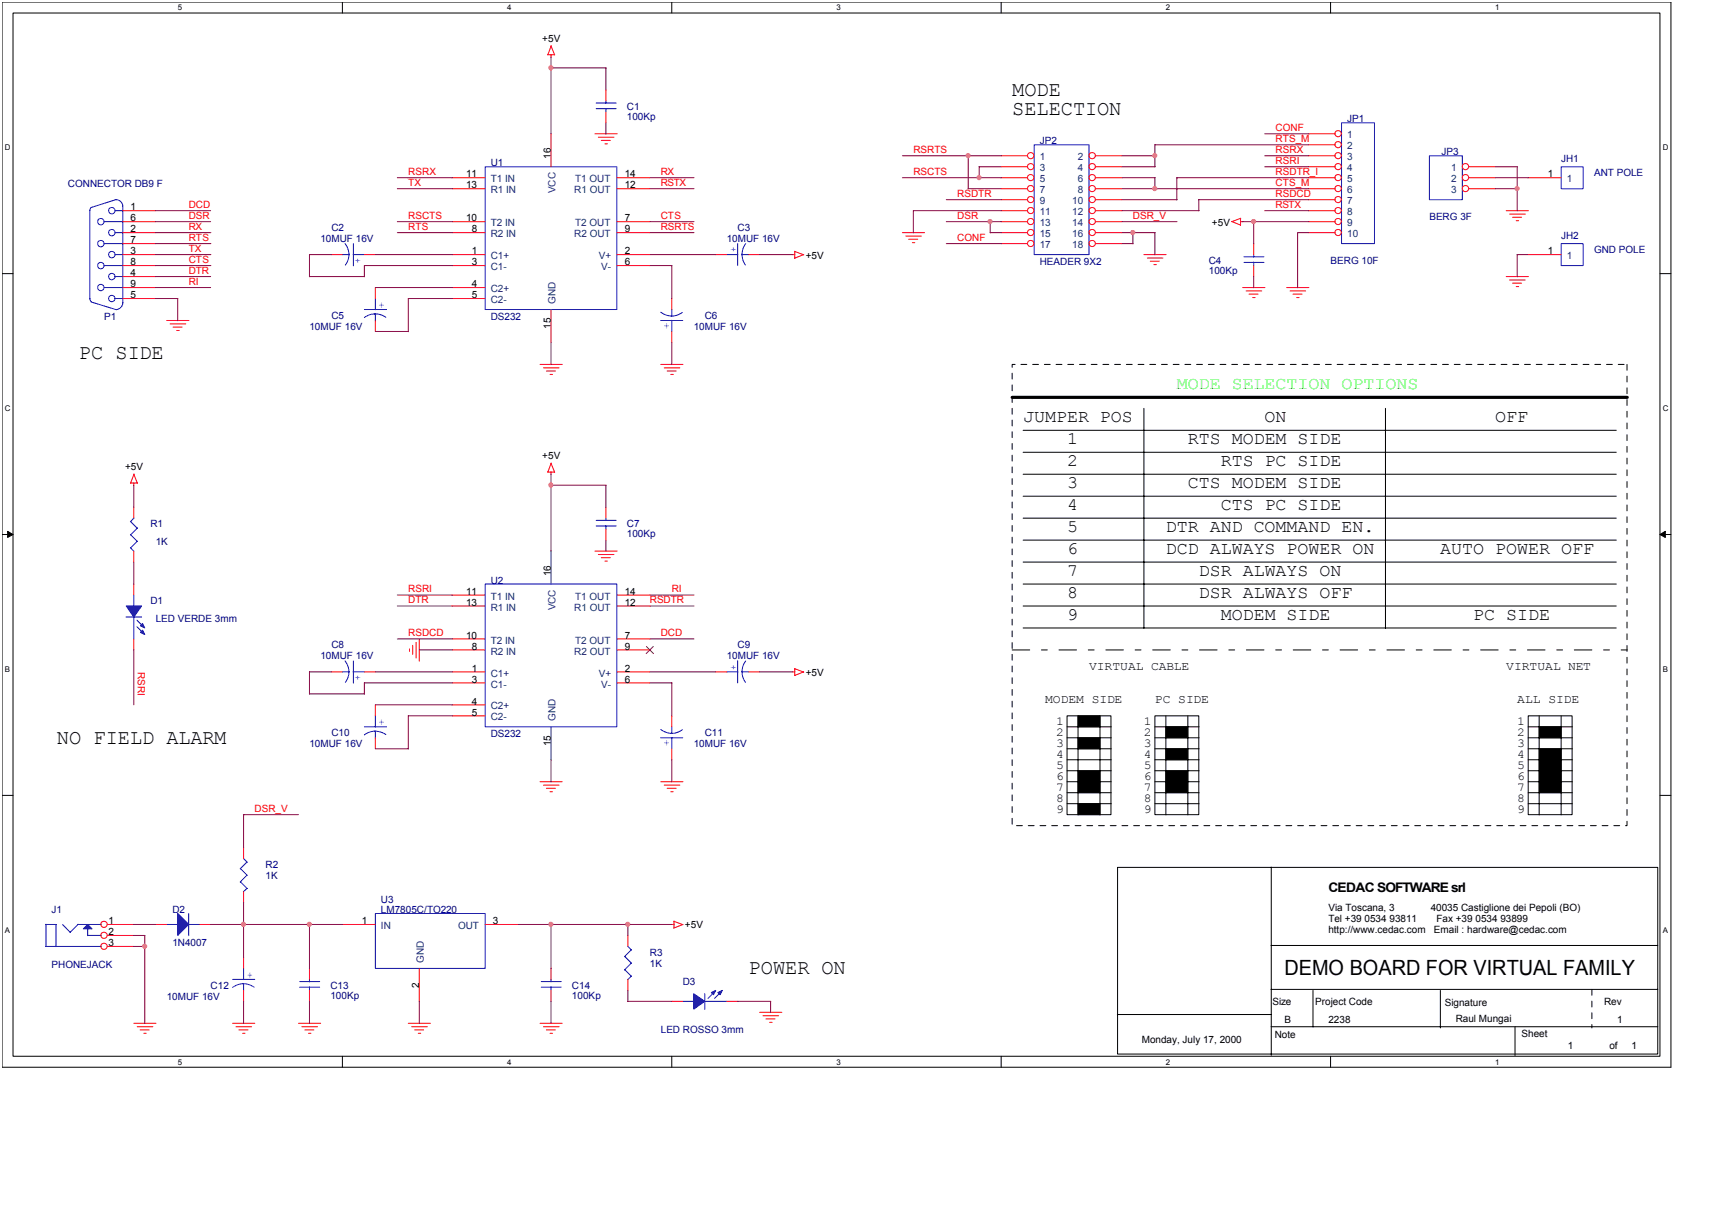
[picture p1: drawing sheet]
<svg xmlns="http://www.w3.org/2000/svg" width="297mm" height="210mm" viewBox="0 0 297 210" stroke-linecap="round" stroke-linejoin="round" font-family="sans-serif">
<path d="M.4 .4h289.5v184.7h-289.5zM2.3 2.3h285.7v180.9h-285.7z" fill="none" stroke="#000" stroke-width=".17"/>
<g fill="#fff">
<path d="M30.8 .6h.8v1.5h-.8z"/>
<path d="M30.8 183.4h.8v1.6h-.8z"/>
</g>
<path d="M59.4 .4v1.9M59.4 183.2v1.9" fill="none" stroke="#000" stroke-width=".17"/>
<g fill="#fff">
<path d="M88 .6h.7v1.5h-.7z"/>
<path d="M88 183.4h.7v1.6h-.7z"/>
</g>
<path d="M116.6 .4v1.9M116.6 183.2v1.9" fill="none" stroke="#000" stroke-width=".17"/>
<g fill="#fff">
<path d="M145.1 .6h.8v1.5h-.8z"/>
<path d="M145.1 183.4h.8v1.6h-.8z"/>
</g>
<path d="M173.7 .4v1.9M173.7 183.2v1.9" fill="none" stroke="#000" stroke-width=".17"/>
<g fill="#fff">
<path d="M202.3 .6h.7v1.5h-.7z"/>
<path d="M202.3 183.4h.7v1.6h-.7z"/>
</g>
<path d="M230.9 .4v1.9M230.9 183.2v1.9" fill="none" stroke="#000" stroke-width=".17"/>
<g fill="#fff">
<path d="M259.4 .6h.8v1.5h-.8z"/>
<path d="M259.4 183.4h.8v1.6h-.8z"/>
<path d="M.9 24.9h.9v1.5h-.9z"/>
<path d="M288.5 24.9h1v1.5h-1z"/>
<path d="M.9 70.1h.9v1.5h-.9z"/>
<path d="M288.5 70.1h1v1.5h-1z"/>
</g>
<path d="M.4 47.5h1.9M288 47.5h1.9" fill="none" stroke="#000" stroke-width=".17"/>
<g fill="#fff">
<path d="M.9 115.3h.9v1.6h-.9z"/>
<path d="M288.5 115.3h.9v1.6h-.9z"/>
</g>
<path d="M.4 92.7h1.9M288 92.7h1.9" fill="none" stroke="#000" stroke-width=".17"/>
<path d="M1.3 92.2l1 .5-1 .5zM288 92.7l.9-.5v1z" fill="#000" stroke="#000" stroke-width=".17"/>
<g fill="#fff">
<path d="M.9 160.6h.9v1.5h-.9z"/>
<path d="M288.5 160.6h.9v1.5h-.9z"/>
</g>
<g fill="none" stroke="#000" stroke-width=".17">
<path d="M177.5 74.6h102.9M177.5 78.5h102.9M198.5 70.8v38.2M240.4 70.8v38.2M177.5 82.3h102.9M177.5 86.1h102.9M177.5 89.9h102.9M177.5 93.7h102.9M177.5 97.5h102.9M177.5 101.3h102.9M177.5 105.1h102.9M177.5 108.9h102.9"/>
<path d="M.4 138h1.9M185.1 124.2h7.7v17.1h-7.7zM185.1 133.7h7.7M185.1 135.6h7.7M185.1 137.5h7.7M185.1 139.4h7.7M185.1 126.1h7.7M185.1 128h7.7M185.1 129.9h7.7M185.1 131.8h7.7M187 124.2v17.2M190.9 124.2v17.2"/>
<path d="M200.4 133.7h7.6M200.4 135.6h7.6M200.4 137.5h7.6M200.4 139.4h7.6M200.4 126.1h7.6M200.4 128h7.6M200.4 129.9h7.6M200.4 131.8h7.6M200.4 124.2h7.6v17.1h-7.6zM202.3 124.2v17.2M206.1 124.2v17.2M265.1 124.2h7.7v17.1h-7.7z"/>
<path d="M265.1 133.7h7.7M265.1 135.6h7.7M265.1 137.5h7.7M265.1 139.4h7.7M265.1 126.1h7.7M265.1 128h7.7M265.1 129.9h7.7M265.1 131.8h7.7M267.1 124.2v17.2M270.9 124.2v17.2M288 138h1.9M193.9 150.5h93.7v32.4h-93.7z"/>
<path d="M220.6 150.4v32.7M193.9 176h26.7M220.5 178.1h67.1M220.5 171.6h67.1M220.5 164h67.1M227.8 171.8v6.4M249.9 171.8v6.5M262.9 178.1v5"/>
</g>
<path d="M175.6 68.9h106.7" fill="none" stroke="#000" stroke-width=".55"/>
<path d="M175.6 112.7h106.7" fill="none" stroke="#000" stroke-width=".17" stroke-dasharray="3 2 1 2"/>
<path d="M175.6 63.2h106.7v80h-106.7zM276.2 171.6v6.7" fill="none" stroke="#000" stroke-width=".17" stroke-dasharray="1 1 1 1 1 1 1 1"/>
<g fill="#000" stroke="#000" stroke-width=".17">
<path d="M187 124.2h3.9v1.9h-3.9z" fill-rule="evenodd"/>
<path d="M187 128h3.9v1.9h-3.9z" fill-rule="evenodd"/>
<path d="M187 139.4h3.9v1.9h-3.9z" fill-rule="evenodd"/>
<path d="M187 133.7h3.9v1.9h-3.9z" fill-rule="evenodd"/>
<path d="M187 135.6h3.9v1.9h-3.9z" fill-rule="evenodd"/>
<path d="M202.3 126.1h3.8v1.9h-3.8z" fill-rule="evenodd"/>
<path d="M202.3 129.9h3.8v1.9h-3.8z" fill-rule="evenodd"/>
<path d="M202.3 135.6h3.8v1.9h-3.8z" fill-rule="evenodd"/>
<path d="M202.3 133.7h3.8v1.9h-3.8z" fill-rule="evenodd"/>
<path d="M267.1 129.9h3.8v1.9h-3.8z" fill-rule="evenodd"/>
<path d="M267.1 126.1h3.8v1.9h-3.8z" fill-rule="evenodd"/>
<path d="M267.1 131.8h3.8v1.9h-3.8z" fill-rule="evenodd"/>
<path d="M267.1 133.7h3.8v1.9h-3.8z" fill-rule="evenodd"/>
<path d="M267.1 135.6h3.8v1.9h-3.8z" fill-rule="evenodd"/>
</g>
<g fill="none" stroke="#f00" stroke-width=".17">
<path d="M95 9.5h1.2M95.6 9.5v.4M95.6 8l.6 1.5M95.6 7.9l-.5 1.6M105.1 15.6v1.9M105.1 19.4v1.9M21.3 38.5h5.7M21.3 36.5h5.7M78.5 38.5h5.7M78.5 30.8h5.7M78.5 32.7h5.7M95.6 23.2v5.7"/>
<path d="M103.2 23.2h3.9M103.8 23.8h2.7M104.3 24.4h1.6M105 24.9h.4M107 38.5h5.7M107 30.8h5.7M107 32.7h5.7M173.7 38.5h4.6M173.7 36.5h4.6M173.7 27h4.6M173.7 28.9h4.6M173.7 30.8h4.6"/>
<path d="M173.7 32.7h4.6M173.7 34.6h4.6M190.1 38.5h4.6M190.1 36.5h4.6M190.1 27h4.6M190.1 28.9h4.6M190.1 30.8h4.6M190.1 32.7h4.6M190.1 34.6h4.6M213.7 38.4l1.5 .6M215.2 37.9v1.2M215.2 38.5h.5"/>
<path d="M215.3 37.9l-1.6 .6M227 23.2h4.6M227 38.5h4.6M227 36.5h4.6M227 27h4.6M227 28.9h4.6M227 30.8h4.6M227 32.7h4.6M227 34.6h4.6M227 25.1h4.6M254.9 28.9h4.5M254.9 30.8h4.5"/>
<path d="M254.9 32.7h4.5M261.3 36.5h3.9M261.9 37.1h2.7M262.4 37.7h1.6M263.1 38.3h.4M265.1 30.8h5.8M21.3 44.2h5.7M21.3 49.9h5.7M21.3 40.4h5.7M21.3 48h5.7M21.3 42.3h5.7M21.3 51.8h5.7"/>
<path d="M21.3 46.1h5.7M28.9 55.6h3.9M29.5 56.2h2.7M30 56.7h1.6M30.7 57.3h.4M57.5 44.2h1.9M63.2 44.2h1.9M65.1 49.9v1.9M65.1 55.6v1.9M78.5 44.2h5.7M78.5 49.9h5.7M78.5 40.4h5.7"/>
<path d="M78.5 51.8h5.7M78.5 46.1h5.7M95.6 53.7v5.7M107 44.2h5.7M107 40.4h5.7M107 46.1h5.7M116.6 51.8v1.9M116.6 57.5v1.9M124.2 44.2h1.9M129.9 44.2h1.9M137.5 44.2h.4M137.9 43.6v1.2"/>
<path d="M137.9 43.6l1.6 .6M139.4 44.2l-1.5 .6M156.6 40.4h3.8M157.2 41h2.7M157.7 41.5h1.5M158.3 42.1h.4M173.7 40.4h4.6M173.7 42.3h4.6M190.1 40.4h4.6M190.1 42.3h4.6M198.5 44.2h3.8M199.1 44.8h2.7"/>
<path d="M199.6 45.3h1.5M200.2 45.9h.4M215.6 49.9h3.9M216.2 50.5h2.7M216.7 51h1.6M217.4 51.6h.4M217.5 42.3v1.9M217.5 46.1v1.9M223.2 49.9h3.9M223.8 50.5h2.7M224.3 51h1.6M225 51.6h.4"/>
<path d="M227 40.4h4.6M261.3 48h3.9M261.9 48.6h2.7M262.4 49.1h1.6M263.1 49.7h.4M265.1 44.2h5.8M93.7 63.2h3.9M94.3 63.8h2.7M94.8 64.4h1.6M95.4 65h.5M114.7 63.2h3.8M115.2 63.8h2.8"/>
<path d="M115.8 64.4h1.5M116.4 65h.4M22.6 83.8h1.2M23.2 83.8v.4M23.2 88v1.9M23.2 95.6v1.9M23.2 82.3l.6 1.5M23.3 82.2l-.6 1.6M95 81.9h1.2M95.6 81.9v.4M95.6 80.4l.6 1.5M95.6 80.3l-.5 1.6"/>
<path d="M103.2 95.6h3.9M103.8 96.2h2.7M104.3 96.7h1.6M105 97.3h.4M105.1 88v1.9M105.1 91.8v1.9M23.2 101.3v1.9M23.2 110.8v1.9M57.5 116.6h1.9M63.2 116.6h1.9M71 112.6v.4M71.6 111.9v1.6"/>
<path d="M72.2 111.4v2.7M72.7 110.8v3.9M78.5 116.6h5.7M78.5 103.2h5.7M78.5 105.1h5.7M78.5 118.5h5.7M78.5 110.8h5.7M78.5 112.7h5.7M107 116.6h5.7M107 103.2h5.7M107 105.1h5.7M107 118.5h5.7"/>
<path d="M107 110.8h5.7M107 112.7h5.7M124.2 116.6h1.9M129.9 116.6h1.9M137.5 116.6h.4M137.9 116v1.2M137.9 116l1.6 .6M139.4 116.6l-1.5 .6M65.1 122.3v1.9M65.1 128v1.9M78.5 122.3h5.7M78.5 124.2h5.7"/>
<path d="M93.7 135.6h3.9M94.3 136.2h2.7M94.8 136.8h1.6M95.4 137.3h.5M114.7 135.6h3.8M115.2 136.2h2.8M115.8 136.8h1.5M116.4 137.3h.4M116.6 124.2v1.9M116.6 129.9v1.9M42.3 147v1.9M42.3 154.7v1.9"/>
<path d="M116.9 159.8v1.2M116.9 159.8l1.6 .6M18.6 160.4h4.6M18.6 162.3h4.6M18.6 164.2h4.6M23.2 177.5h3.9M23.8 178.1h2.7M24.3 178.7h1.6M24.9 179.3h.5M27 160.4h1.9M34.6 160.4h1.9M40.4 177.5h3.8"/>
<path d="M41 178.1h2.7M41.5 178.7h1.5M42.1 179.3h.4M42.3 166.1v1.9M42.3 171.8v1.9M51.8 177.5h3.8M52.4 178.1h2.7M52.9 178.7h1.6M53.5 179.3h.4M53.7 168v1.9M53.7 171.8v1.9M59.4 160.4h5.7"/>
<path d="M70.8 177.5h3.9M71.4 178.1h2.7M71.9 178.7h1.6M72.6 179.3h.4M72.7 168v5.7M84.2 160.4h5.7M93.7 177.5h3.9M94.3 178.1h2.7M94.8 178.7h1.6M95.4 179.3h.5M95.6 168v1.9M95.6 171.8v1.9"/>
<path d="M108.9 162.3v1.9M108.9 169.9v1.9M116.5 160.4h.4M116.6 173.7h1.9M118.5 160.4l-1.6 .6M126.1 173.7h1.9M131.8 175.6h3.9M132.4 176.2h2.7M132.9 176.8h1.6M133.5 177.3h.5"/>
<circle cx="178.8" cy="36.5" r=".55"/>
<circle cx="178.8" cy="34.6" r=".55"/>
<circle cx="178.8" cy="27" r=".55"/>
<circle cx="178.8" cy="32.7" r=".55"/>
<circle cx="178.8" cy="28.9" r=".55"/>
<circle cx="178.8" cy="38.4" r=".55"/>
<circle cx="178.8" cy="30.8" r=".55"/>
<circle cx="189.5" cy="27" r=".55"/>
<circle cx="189.5" cy="36.5" r=".55"/>
<circle cx="189.5" cy="34.6" r=".55"/>
<circle cx="189.5" cy="32.7" r=".55"/>
<circle cx="189.5" cy="38.4" r=".55"/>
<circle cx="189.5" cy="28.9" r=".55"/>
<circle cx="189.5" cy="30.8" r=".55"/>
<circle cx="232.2" cy="25.1" r=".55"/>
<circle cx="232.2" cy="27" r=".55"/>
<circle cx="232.2" cy="36.5" r=".55"/>
<circle cx="232.2" cy="34.6" r=".55"/>
<circle cx="232.2" cy="23.2" r=".55"/>
<circle cx="232.2" cy="32.7" r=".55"/>
<circle cx="232.2" cy="30.8" r=".55"/>
<circle cx="232.2" cy="38.4" r=".55"/>
<circle cx="232.2" cy="28.9" r=".55"/>
<circle cx="254.3" cy="32.7" r=".55"/>
<circle cx="254.3" cy="28.9" r=".55"/>
<circle cx="254.3" cy="30.8" r=".55"/>
<circle cx="178.8" cy="42.2" r=".55"/>
<circle cx="178.8" cy="40.3" r=".55"/>
<circle cx="189.5" cy="42.2" r=".55"/>
<circle cx="189.5" cy="40.3" r=".55"/>
<circle cx="232.2" cy="40.3" r=".55"/>
<circle cx="18.1" cy="162.3" r=".55"/>
<circle cx="18.1" cy="160.3" r=".55"/>
<circle cx="18.1" cy="164.2" r=".55"/>
</g>
<g fill="#00f" stroke="#00f" stroke-width=".17">
<path d="M14.5 161.1l.7-.7 .8 .7z" fill-rule="evenodd"/>
<path d="M30.8 158.5l1.9 1.9-1.9 1.9z" fill-rule="evenodd"/>
<path d="M21.9 105.1h2.7l-1.4 1.9z" fill-rule="evenodd"/>
<path d="M24.4 109.7l.3-.4 .4 .8z" fill-rule="evenodd"/>
<path d="M24.7 108.2l.4 .7-.7-.3z" fill-rule="evenodd"/>
<path d="M120.4 172.4l1.9 1.3-1.9 1.4z" fill-rule="evenodd"/>
<path d="M124.6 172.2l.7-.4-.4 .8z" fill-rule="evenodd"/>
<path d="M123.4 172.2l.8-.4-.4 .8z" fill-rule="evenodd"/>
</g>
<g fill="none" stroke="#00f" stroke-width=".17">
<path d="M103.4 18.9h3.5M103.4 17.9h3.5M105.1 17.5v.4M105.1 18.8v.6M15.6 36.5v15.3M18.1 38.5h3.3M20 36.5h1.3M20.1 34.6h.1a1.15 1.15 0 0 1 1.1 1.1v16.9M20.2 34.6l-4.4 1.4-.2 .5M84.2 28.9h22.8v24.8h-22.8zM179.4 25.1h9.5v19.1h-9.5zM232.8 21.3h5.7v21h-5.7z"/>
<path d="M248 27h5.7v7.6h-5.7zM270.9 28.9h3.8v3.8h-3.8zM15.6 51.7l.2 .6M15.8 52.4l4.4 1.3M18.1 49.9h3.3M18.1 46.1h3.3M18.1 42.3h3.3M20 51.8h1.3M20 48h1.3M20 44.2h1.3M20 40.4h1.3M21.3 52.5a1.19 1.19 0 0 1-1.2 1.2"/>
<path d="M59.4 44.2h1.2M59.9 42.3l.4 .7 .3 1.1-.2 .8-.5 1.1M61.3 44.2h1.9M61.3 42.3v3.8M63.2 53.7h3.9M65.1 51.8v1.9M65.1 54.5v1.1M66.9 55l-1-.4-.8-.1-1.2 .2-.7 .4M114.6 55.6h3.9M114.7 54.2l.7 .4 1.1 .2 .8-.1 1.1-.5M116.6 53.7v1.1M116.6 55.6v1.9"/>
<path d="M126.1 44.2h1.9M128 42.2v3.9M128.8 44.2h1.1M129.4 42.3l-.4 .7-.2 1.1v.8l.5 1.1M215.8 45.5h3.5M215.8 44.5h3.5M217.5 44.2v.4M217.5 45.5v.6M270.9 42.3h3.8v3.8h-3.8zM22.6 95l.6 .6M22.6 92.7l1.2 1.2M22.6 90.4l1.2 1.2"/>
<path d="M23.3 89.8l-.6 .7M23.8 93.9l-1.1 1.2M23.8 91.6l-1.1 1.2M103.4 91.2h3.5M103.4 90.3h3.5M105.1 89.9v.4M105.1 91.2v.6M21.9 107h2.7M23.2 103.2v2M23.2 107v3.9M23.8 107.6l1.1 1.2M23.8 108.7l1.1 1.2"/>
<path d="M59.4 116.6h1.2M59.9 114.7l.4 .7 .3 1.1-.2 .8-.5 1.1M61.3 116.6h1.9M61.3 114.7v3.8M84.2 101.3h22.8v24.8h-22.8zM126.1 116.6h1.9M128 114.6v3.9M128.8 116.6h1.1M129.4 114.7l-.4 .7-.2 1.1v.8l.5 1.1M63.2 126.1h3.9M65.1 124.2v1.9M65.1 126.8v1.2"/>
<path d="M66.9 127.4l-1-.5-.8-.1-1.2 .3-.7 .4M114.6 128h3.9M114.7 126.5l.7 .5 1.1 .2 .8-.1 1.1-.5M116.6 126v1.2M116.6 127.9v2M32.7 158.5v3.8M41.7 150.7l1.2 1.2M41.7 153l1.2 1.2M42.3 148.9l.6 .7M42.9 149.5l-1.2 1.2M42.9 151.8l-1.2 1.2M42.9 154.1l-.7 .6"/>
<path d="M65.1 158.5h19.1v9.5h-19.1zM7.9 164.2h9.6M8 160.4h1.8M8 160.3v3.9M9.7 160.4v3.8M10.9 160.4l1.3 1.4M13.5 160.4h4M13.6 160.3l-1.4 1.4M15.2 162.3h2.3M15.2 161.1v1.2M28.9 160.4h2M32.7 160.4h2"/>
<path d="M40.4 169.9h3.8M42.3 168v1.9M42.3 170.7v1.1M44.1 171.3l-1.1-.5-.8-.1-1.1 .2-.7 .4M52 171.3h3.5M52 170.3h3.5M53.7 169.9v.4M53.7 171.2v.6M93.9 171.3h3.5M93.9 170.3h3.5M95.6 169.9v.4M95.6 171.2v.6"/>
<path d="M108.4 165.9l1.2 1.2M108.4 168.2l1.2 1.2M108.9 164.2l.7 .6M109.5 164.8l-1.2 1.2M109.5 167.1l-1.2 1.1M109.5 169.3l-.6 .6M118.5 173.7h1.9M122.3 172.4v2.7M122.3 173.7h3.8M124 172l-1.2 1.2M125.2 172l-1.2 1.2"/>
<circle cx="17.5" cy="38.4" r=".56"/>
<circle cx="19.4" cy="36.5" r=".56"/>
<circle cx="17.5" cy="42.3" r=".56"/>
<circle cx="17.5" cy="49.9" r=".56"/>
<circle cx="17.5" cy="46.1" r=".56"/>
<circle cx="19.4" cy="48" r=".56"/>
<circle cx="19.4" cy="44.2" r=".56"/>
<circle cx="19.4" cy="51.8" r=".56"/>
<circle cx="19.4" cy="40.4" r=".56"/>
</g>
<path d="M95.6 95.6v5.7M95.6 126.1v5.7" fill="none" stroke="#004080" stroke-width=".17"/>
<path d="M112.2 112.2l1.2 1.2M113.3 112.2l-1.2 1.2" fill="none" stroke="#804000" stroke-width=".17"/>
<g fill="none" stroke="#800040" stroke-width=".17">
<path d="M95.6 9.9v13.4M95.6 11.8h9.6M105.1 11.8v3.8M27 38.5h9.5M27 36.5h9.5M68.9 30.8h9.6M68.9 32.7h9.6M68.9 38.5h9.6M105.1 21.3v2M112.7 30.8h7.7M112.7 32.7h7.7M112.7 38.5h7.7"/>
<path d="M156.6 30.8h17.2M156.6 27h17.2M164.2 38.5h9.6M164.2 34.6h9.6M168 32.7h5.7M168 27v5.7M169.9 28.9h3.8M169.9 28.9v2M171.8 38.5v1.9M173.8 36.5h-15.3v3.9M194.7 30.8h5.7M194.7 32.7h32.4"/>
<path d="M194.7 38.5h9.5M194.7 27h5.7M194.7 36.5h13.3M194.7 28.9h5.7M194.7 34.6h9.5M200.4 30.8v2M215.6 38.5h11.5M217.5 38.5v3.8M219.4 27h7.7M219.4 36.5h7.7M219.4 28.9h7.7M219.4 23.2h7.7"/>
<path d="M227.1 30.8h-22.9v3.9M227.1 25.1h-26.7v3.9M227.1 34.6h-19.1v2M259.4 30.8h5.8M259.4 32.7h3.9M259.4 28.9h3.9M263.2 28.9v7.7M27 48h9.5M27 49.9h9.5M27 40.4h9.6M27 42.3h9.6M27 44.2h9.6"/>
<path d="M27 46.1h9.6M27 51.8h3.9M30.8 51.8v3.8M53.7 48h9.6M57.5 44.2h-3.8v3.8M65.1 44.2h13.4M65.1 49.9h13.4M65.1 57.5h5.8M68.9 40.4h9.6M78.5 46.1h-15.3v1.9M78.5 51.8h-7.7v5.7M95.6 59.4v3.9"/>
<path d="M112.7 40.4h7.7M112.7 44.2h11.5M112.7 46.1h3.9M116.6 46.1v5.7M116.6 59.4v3.9M131.8 44.2h5.8M164.2 42.3h9.6M171.8 40.4h2M194.7 40.4h5.7M194.7 42.3h1.9M196.6 40.4v1.9M200.4 40.4v3.8"/>
<path d="M217.5 48v1.9M227.1 40.4h-2v9.5M263.2 44.2h1.9M263.2 44.2v3.8M23.2 84.2v3.8M23.2 97.5v3.9M95.6 82.3v13.3M95.6 84.2h9.6M105.1 84.2v3.8M105.1 93.7v1.9M23.2 112.7v9.6M57.5 116.6h-3.8v3.8"/>
<path d="M65.1 116.6h13.4M68.9 110.8h9.6M68.9 105.1h9.6M68.9 103.2h9.6M72.7 112.7h5.8M78.5 118.5h-15.3v1.9M112.7 110.8h7.7M112.7 116.6h11.5M112.7 105.1h7.7M112.7 103.2h7.7M112.7 118.5h3.9M116.6 118.5v5.7"/>
<path d="M131.8 116.6h5.8M53.7 120.4h9.6M65.1 122.3h13.4M65.1 129.9h5.8M78.5 124.2h-7.7v5.7M95.6 131.8v3.9M116.6 131.8v3.9M42.2 141.3h9.6M42.3 141.3v5.8M42.3 156.6v9.5M23.2 160.4h3.9M23.2 164.2h2"/>
<path d="M23.2 162.3h2M25.1 162.3v15.3M36.5 160.4h23M42.3 173.7v3.9M53.7 160.4v7.6M53.7 173.7v3.9M72.7 173.7v3.9M89.9 160.4h26.7M95.6 160.4v7.6M95.6 173.7v3.9M108.9 160.4v1.9M108.9 171.8v2"/>
<path d="M108.9 173.7h7.7M128 173.7h5.7M133.7 173.7v2"/>
</g>
<g fill="#f0f" stroke="#f0f" stroke-width=".17">
<circle cx="42.2" cy="160.3" r=".37"/>
<circle cx="53.7" cy="160.3" r=".37"/>
<circle cx="95.6" cy="160.3" r=".37"/>
<circle cx="95.6" cy="11.8" r=".37"/>
<circle cx="217.5" cy="38.4" r=".37"/>
<circle cx="108.9" cy="160.3" r=".37"/>
<circle cx="95.6" cy="84.1" r=".37"/>
<circle cx="200.3" cy="32.7" r=".37"/>
<circle cx="200.3" cy="27" r=".37"/>
<circle cx="169.9" cy="30.8" r=".37"/>
<circle cx="171.8" cy="38.4" r=".37"/>
<circle cx="196.5" cy="40.3" r=".37"/>
<circle cx="168" cy="27" r=".37"/>
<circle cx="263.2" cy="32.7" r=".37"/>
<circle cx="25.1" cy="164.2" r=".37"/>
</g>
<g font-size="3.6">
<text x="175.6" y="16.6">MODE</text>
<text x="175.6" y="19.9">SELECTION</text>
<text x="13.7" y="62.3">PC SIDE</text>
<text x="9.9" y="129">NO FIELD ALARM</text>
<text x="129.9" y="169">POWER ON</text>
<text x="222.9" y="169.2">DEMO BOARD FOR VIRTUAL FAMILY</text>
</g>
<text font-size="3" fill="#0f0" x="204.2" y="67.5">MODE SELECTION OPTIONS</text>
<g font-size="3">
<text x="177.5" y="73.3">JUMPER POS</text>
<text x="185.1" y="77.1">1</text>
<text x="206.1" y="77.1">RTS MODEM SIDE</text>
<text x="219.4" y="73.3">ON</text>
<text x="259.4" y="73.3">OFF</text>
<text x="185.1" y="80.9">2</text>
<text x="211.8" y="80.9">RTS PC SIDE</text>
<text x="185.1" y="84.7">3</text>
<text x="185.1" y="88.5">4</text>
<text x="206.1" y="84.7">CTS MODEM SIDE</text>
<text x="211.8" y="88.5">CTS PC SIDE</text>
<text x="185.1" y="92.3">5</text>
<text x="202.3" y="92.3">DTR AND COMMAND EN.</text>
<text x="185.1" y="96.1">6</text>
<text x="185.1" y="99.9">7</text>
<text x="202.3" y="96.1">DCD ALWAYS POWER ON</text>
<text x="208" y="99.9">DSR ALWAYS ON</text>
<text x="249.9" y="96.1">AUTO POWER OFF</text>
<text x="185.1" y="103.7">8</text>
<text x="185.1" y="107.5">9</text>
<text x="208" y="103.7">DSR ALWAYS OFF</text>
<text x="211.8" y="107.5">MODEM SIDE</text>
<text x="255.6" y="107.5">PC SIDE</text>
</g>
<text font-size="2.3" x="230.5" y="154.7">CEDAC SOFTWARE srl</text>
<g font-size="2.1">
<text x="188.9" y="116.3">VIRTUAL CABLE</text>
<text x="261.3" y="116.3">VIRTUAL NET</text>
<text x="181.3" y="122">MODEM SIDE</text>
<text x="183.2" y="125.8">1</text>
<text x="198.5" y="125.8">1</text>
<text x="200.4" y="122">PC SIDE</text>
<text x="263.2" y="125.8">1</text>
<text x="263.2" y="122">ALL SIDE</text>
<text x="183.2" y="127.7">2</text>
<text x="183.2" y="129.6">3</text>
<text x="183.2" y="131.5">4</text>
<text x="198.5" y="131.5">4</text>
<text x="198.5" y="127.7">2</text>
<text x="198.5" y="129.6">3</text>
<text x="263.2" y="127.7">2</text>
<text x="263.2" y="131.5">4</text>
<text x="263.2" y="129.6">3</text>
<text x="183.2" y="133.4">5</text>
<text x="183.2" y="135.4">6</text>
<text x="183.2" y="137.3">7</text>
<text x="198.5" y="133.4">5</text>
<text x="198.5" y="135.4">6</text>
<text x="198.5" y="137.3">7</text>
<text x="263.2" y="135.4">6</text>
<text x="263.2" y="137.3">7</text>
<text x="263.2" y="133.4">5</text>
<text x="183.2" y="139.2">8</text>
<text x="183.2" y="141.1">9</text>
<text x="198.5" y="141.1">9</text>
<text x="198.5" y="139.2">8</text>
<text x="263.2" y="139.2">8</text>
<text x="263.2" y="141.1">9</text>
</g>
<g font-size="1.7">
<text x="94.1" y="7.3">+5V</text>
<text x="95.6" y="27.6" transform="rotate(-90 95.6 27.6)">16</text>
<text x="80.9" y="30.8">11</text>
<text x="80.9" y="32.7">13</text>
<text x="108.4" y="30.8">14</text>
<text x="108.4" y="32.7">12</text>
<text x="268.5" y="30.8">1</text>
<text x="22.7" y="40.3">2</text>
<text x="22.7" y="38.4">6</text>
<text x="22.7" y="36.5">1</text>
<text x="80.9" y="38.4">10</text>
<text x="81.8" y="40.3">8</text>
<text x="108.4" y="38.4">7</text>
<text x="108.4" y="40.3">9</text>
<text x="210.3" y="39.1">+5V</text>
<text x="22.7" y="47.9">4</text>
<text x="22.7" y="46">8</text>
<text x="22.7" y="44.1">3</text>
<text x="22.7" y="42.2">7</text>
<text x="81.8" y="44.1">1</text>
<text x="81.8" y="46">3</text>
<text x="108.4" y="44.1">2</text>
<text x="108.4" y="46">6</text>
<text x="139.8" y="44.8">+5V</text>
<text x="268.5" y="44.1">1</text>
<text x="22.7" y="51.7">5</text>
<text x="22.7" y="49.8">9</text>
<text x="81.8" y="49.8">4</text>
<text x="81.8" y="51.7">5</text>
<text x="95.6" y="57.1" transform="rotate(-90 95.6 57.1)">15</text>
<text x="21.7" y="81.6">+5V</text>
<text x="94.1" y="79.7">+5V</text>
<text x="95.6" y="100" transform="rotate(-90 95.6 100)">16</text>
<text x="80.9" y="103.2">11</text>
<text x="80.9" y="105.1">13</text>
<text x="108.4" y="103.2">14</text>
<text x="108.4" y="105.1">12</text>
<text x="80.9" y="110.8">10</text>
<text x="81.8" y="112.7">8</text>
<text x="108.4" y="110.8">7</text>
<text x="108.4" y="112.7">9</text>
<text x="81.8" y="116.5">1</text>
<text x="81.8" y="118.4">3</text>
<text x="108.4" y="116.5">2</text>
<text x="108.4" y="118.4">6</text>
<text x="139.8" y="117.2">+5V</text>
<text x="81.8" y="122.2">4</text>
<text x="81.8" y="124.1">5</text>
<text x="95.6" y="129.5" transform="rotate(-90 95.6 129.5)">15</text>
<text x="18.9" y="160.3">1</text>
<text x="62.8" y="160.3">1</text>
<text x="85.5" y="160.3">3</text>
<text x="118.8" y="161.1">+5V</text>
<text x="230.5" y="158">Via Toscana, 3</text>
<text x="230.5" y="159.9">Tel +39 0534 93811</text>
<text x="230.5" y="161.8">http://www.cedac.com</text>
<text x="248.2" y="158">40035 Castiglione dei Pepoli (BO)</text>
<text x="248.8" y="161.8">Email : hardware@cedac.com</text>
<text x="249.2" y="159.9">Fax +39 0534 93899</text>
<text x="18.9" y="162.2">2</text>
<text x="18.9" y="164.1">3</text>
<text x="72.7" y="171.4" transform="rotate(-90 72.7 171.4)">2</text>
<text x="220.8" y="174.4">Size</text>
<text x="222.9" y="177.4">B</text>
<text x="228.2" y="174.4">Project Code</text>
<text x="230.5" y="177.4">2238</text>
<text x="250.7" y="174.6">Signature</text>
<text x="252.6" y="177.2">Raul Mungai</text>
<text x="264" y="179.9">Sheet</text>
<text x="278.3" y="174.4">Rev</text>
<text x="280.6" y="177.4">1</text>
<text x="198.1" y="180.9">Monday, July 17, 2000</text>
<text x="221.2" y="180.1">Note</text>
<text x="272" y="182">1</text>
<text x="279.2" y="182">of</text>
<text x="283.1" y="182">1</text>
</g>
<g font-size="1.7" fill="#000080">
<text x="108.8" y="19.1">C1</text>
<text x="108.8" y="20.8">100Kp</text>
<text x="233.7" y="21.2">JP1</text>
<text x="85.1" y="28.8">U1</text>
<text x="180.4" y="25">JP2</text>
<text x="250.1" y="26.9">JP3</text>
<text x="270.9" y="28.1">JH1</text>
<text x="11.8" y="32.4">CONNECTOR DB9 F</text>
<text x="276.6" y="30.5">ANT POLE</text>
<text x="55.6" y="42">10MUF 16V</text>
<text x="57.5" y="40.1">C2</text>
<text x="126.1" y="42">10MUF 16V</text>
<text x="128" y="40.1">C3</text>
<text x="248" y="38.2">BERG 3F</text>
<text x="270.9" y="41.4">JH2</text>
<text x="180.4" y="46">HEADER 9X2</text>
<text x="209.7" y="45.8">C4</text>
<text x="209.7" y="47.5">100Kp</text>
<text x="230.9" y="45.8">BERG 10F</text>
<text x="276.6" y="43.9">GND POLE</text>
<text x="18.1" y="55.5">P1</text>
<text x="53.7" y="57.2">10MUF 16V</text>
<text x="57.5" y="55.3">C5</text>
<text x="85.1" y="55.5">DS232</text>
<text x="120.4" y="57.2">10MUF 16V</text>
<text x="122.3" y="55.3">C6</text>
<text x="26.1" y="91.5">R1</text>
<text x="27" y="94.5">1K</text>
<text x="108.8" y="91.5">C7</text>
<text x="108.8" y="93.2">100Kp</text>
<text x="85.1" y="101.2">U2</text>
<text x="26.1" y="104.8">D1</text>
<text x="27" y="107.9">LED VERDE 3mm</text>
<text x="57.5" y="112.5">C8</text>
<text x="128" y="112.5">C9</text>
<text x="55.6" y="114.4">10MUF 16V</text>
<text x="126.1" y="114.4">10MUF 16V</text>
<text x="53.7" y="129.6">10MUF 16V</text>
<text x="57.5" y="127.7">C10</text>
<text x="85.1" y="127.9">DS232</text>
<text x="120.4" y="129.6">10MUF 16V</text>
<text x="122.3" y="127.7">C11</text>
<text x="46.1" y="150.6">R2</text>
<text x="46.1" y="152.5">1K</text>
<text x="8.9" y="158.4">J1</text>
<text x="29.9" y="158.4">D2</text>
<text x="66.1" y="156.6">U3</text>
<text x="66.1" y="158.4">LM7805C/TO220</text>
<text x="8.9" y="167.9">PHONEJACK</text>
<text x="29.9" y="164.1">1N4007</text>
<text x="112.7" y="165.8">R3</text>
<text x="112.7" y="167.7">1K</text>
<text x="28.9" y="173.4">10MUF 16V</text>
<text x="36.5" y="171.5">C12</text>
<text x="57.3" y="171.5">C13</text>
<text x="57.3" y="173.2">100Kp</text>
<text x="99.2" y="171.5">C14</text>
<text x="99.2" y="173.2">100Kp</text>
<text x="118.5" y="171">D3</text>
<text x="114.7" y="179.1">LED ROSSO 3mm</text>
</g>
<g font-size="1.7" fill="#f00">
<text x="221.3" y="22.7">CONF</text>
<text x="158.5" y="26.6">RSRTS</text>
<text x="221.3" y="26.6">RSRX</text>
<text x="221.3" y="28.5">RSRI</text>
<text x="221.3" y="24.7">RTS_M</text>
<text x="70.8" y="30.4">RSRX</text>
<text x="70.8" y="32.3">TX</text>
<text x="114.7" y="30.4">RX</text>
<text x="114.7" y="32.3">RSTX</text>
<text x="158.5" y="30.4">RSCTS</text>
<text x="166.1" y="34.2">RSDTR</text>
<text x="221.3" y="34.2">RSDCD</text>
<text x="221.3" y="32.3">CTS_M</text>
<text x="221.3" y="30.4">RSDTR_I</text>
<text x="32.7" y="39.9">RX</text>
<text x="32.7" y="41.8">RTS</text>
<text x="32.7" y="36.1">DCD</text>
<text x="32.7" y="38">DSR</text>
<text x="70.8" y="38">RSCTS</text>
<text x="70.8" y="39.9">RTS</text>
<text x="114.7" y="38">CTS</text>
<text x="114.7" y="39.9">RSRTS</text>
<text x="166.1" y="38">DSR</text>
<text x="166.1" y="41.8">CONF</text>
<text x="196.6" y="38">DSR_V</text>
<text x="221.3" y="36.1">RSTX</text>
<text x="32.7" y="43.7">TX</text>
<text x="32.7" y="45.6">CTS</text>
<text x="32.7" y="47.5">DTR</text>
<text x="32.7" y="49.4">RI</text>
<text x="70.8" y="104.7">DTR</text>
<text x="70.8" y="102.8">RSRI</text>
<text x="112.7" y="104.7">RSDTR</text>
<text x="116.6" y="102.8">RI</text>
<text x="70.8" y="110.4">RSDCD</text>
<text x="114.7" y="110.4">DCD</text>
<text x="23.9" y="116.6" transform="rotate(90 23.9 116.6)">RSRI</text>
<text x="44.2" y="140.9">DSR_V</text>
</g>
<g font-size="1.7" fill="#004080">
<text x="180.4" y="27.8">1</text>
<text x="180.4" y="29.7">3</text>
<text x="187" y="27.8">2</text>
<text x="187" y="29.7">4</text>
<text x="233.7" y="24">1</text>
<text x="233.7" y="25.9">2</text>
<text x="233.7" y="27.8">3</text>
<text x="233.7" y="29.7">4</text>
<text x="251.8" y="29.7">1</text>
<text x="85.1" y="31.6">T1 IN</text>
<text x="85.1" y="33.5">R1 IN</text>
<text x="96.4" y="33.5" transform="rotate(-90 96.4 33.5)">VCC</text>
<text x="99.6" y="33.5">R1 OUT</text>
<text x="99.8" y="31.6">T1 OUT</text>
<text x="180.4" y="31.6">5</text>
<text x="180.4" y="33.5">7</text>
<text x="180.4" y="35.4">9</text>
<text x="186" y="35.4">10</text>
<text x="187" y="31.6">6</text>
<text x="187" y="33.5">8</text>
<text x="233.7" y="31.6">5</text>
<text x="233.7" y="33.5">6</text>
<text x="233.7" y="35.4">7</text>
<text x="251.8" y="31.6">2</text>
<text x="251.8" y="33.5">3</text>
<text x="271.8" y="31.6">1</text>
<text x="85.1" y="39.3">T2 IN</text>
<text x="85.1" y="41.2">R2 IN</text>
<text x="99.6" y="41.2">R2 OUT</text>
<text x="99.8" y="39.3">T2 OUT</text>
<text x="180.4" y="37.4">11</text>
<text x="180.4" y="39.3">13</text>
<text x="180.4" y="41.2">15</text>
<text x="186" y="37.4">12</text>
<text x="186" y="39.3">14</text>
<text x="186" y="41.2">16</text>
<text x="233.7" y="37.4">8</text>
<text x="233.7" y="39.3">9</text>
<text x="233.7" y="41.2">10</text>
<text x="85.1" y="45">C1+</text>
<text x="85.1" y="46.9">C1-</text>
<text x="103.9" y="45">V+</text>
<text x="104.3" y="46.9">V-</text>
<text x="180.4" y="43.1">17</text>
<text x="186" y="43.1">18</text>
<text x="271.8" y="45">1</text>
<text x="85.1" y="50.7">C2+</text>
<text x="85.1" y="52.6">C2-</text>
<text x="96.4" y="52.7" transform="rotate(-90 96.4 52.7)">GND</text>
<text x="85.1" y="104">T1 IN</text>
<text x="85.1" y="105.9">R1 IN</text>
<text x="96.4" y="105.9" transform="rotate(-90 96.4 105.9)">VCC</text>
<text x="99.6" y="105.9">R1 OUT</text>
<text x="99.8" y="104">T1 OUT</text>
<text x="85.1" y="111.6">T2 IN</text>
<text x="85.1" y="113.6">R2 IN</text>
<text x="99.6" y="113.6">R2 OUT</text>
<text x="99.8" y="111.6">T2 OUT</text>
<text x="85.1" y="117.4">C1+</text>
<text x="85.1" y="119.3">C1-</text>
<text x="103.9" y="117.4">V+</text>
<text x="104.3" y="119.3">V-</text>
<text x="85.1" y="123.1">C2+</text>
<text x="85.1" y="125">C2-</text>
<text x="96.4" y="125.1" transform="rotate(-90 96.4 125.1)">GND</text>
<text x="66.1" y="161.2">IN</text>
<text x="79.5" y="161.2">OUT</text>
<text x="73.5" y="167" transform="rotate(-90 73.5 167)">GND</text>
</g>
<g font-size="1.7" fill="#00f">
<text x="61.6" y="44.8" transform="rotate(90 61.6 44.8)">+</text>
<text x="127.8" y="43.8" transform="rotate(-90 127.8 43.8)">+</text>
<text x="65.7" y="53.4">+</text>
<text x="116.2" y="56.1" transform="rotate(180 116.2 56.1)">+</text>
<text x="61.6" y="117.2" transform="rotate(90 61.6 117.2)">+</text>
<text x="127.8" y="116.2" transform="rotate(-90 127.8 116.2)">+</text>
<text x="65.7" y="125.8">+</text>
<text x="116.2" y="128.5" transform="rotate(180 116.2 128.5)">+</text>
<text x="42.9" y="169.6">+</text>
</g>
<g font-size="1.4">
<text x="30.8" y="1.8">5</text>
<text x="88" y="1.8">4</text>
<text x="145.1" y="1.8">3</text>
<text x="202.3" y="1.8">2</text>
<text x="259.4" y="1.8">1</text>
<text x=".9" y="26.1">D</text>
<text x="288.5" y="26.1">D</text>
<text x=".9" y="71.3">C</text>
<text x="288.5" y="71.3">C</text>
<text x=".9" y="116.6">B</text>
<text x="288.5" y="116.6">B</text>
<text x=".9" y="161.8">A</text>
<text x="288.5" y="161.8">A</text>
<text x="30.8" y="184.7">5</text>
<text x="88" y="184.7">4</text>
<text x="145.1" y="184.7">3</text>
<text x="202.3" y="184.7">2</text>
<text x="259.4" y="184.7">1</text>
</g>
</svg>
